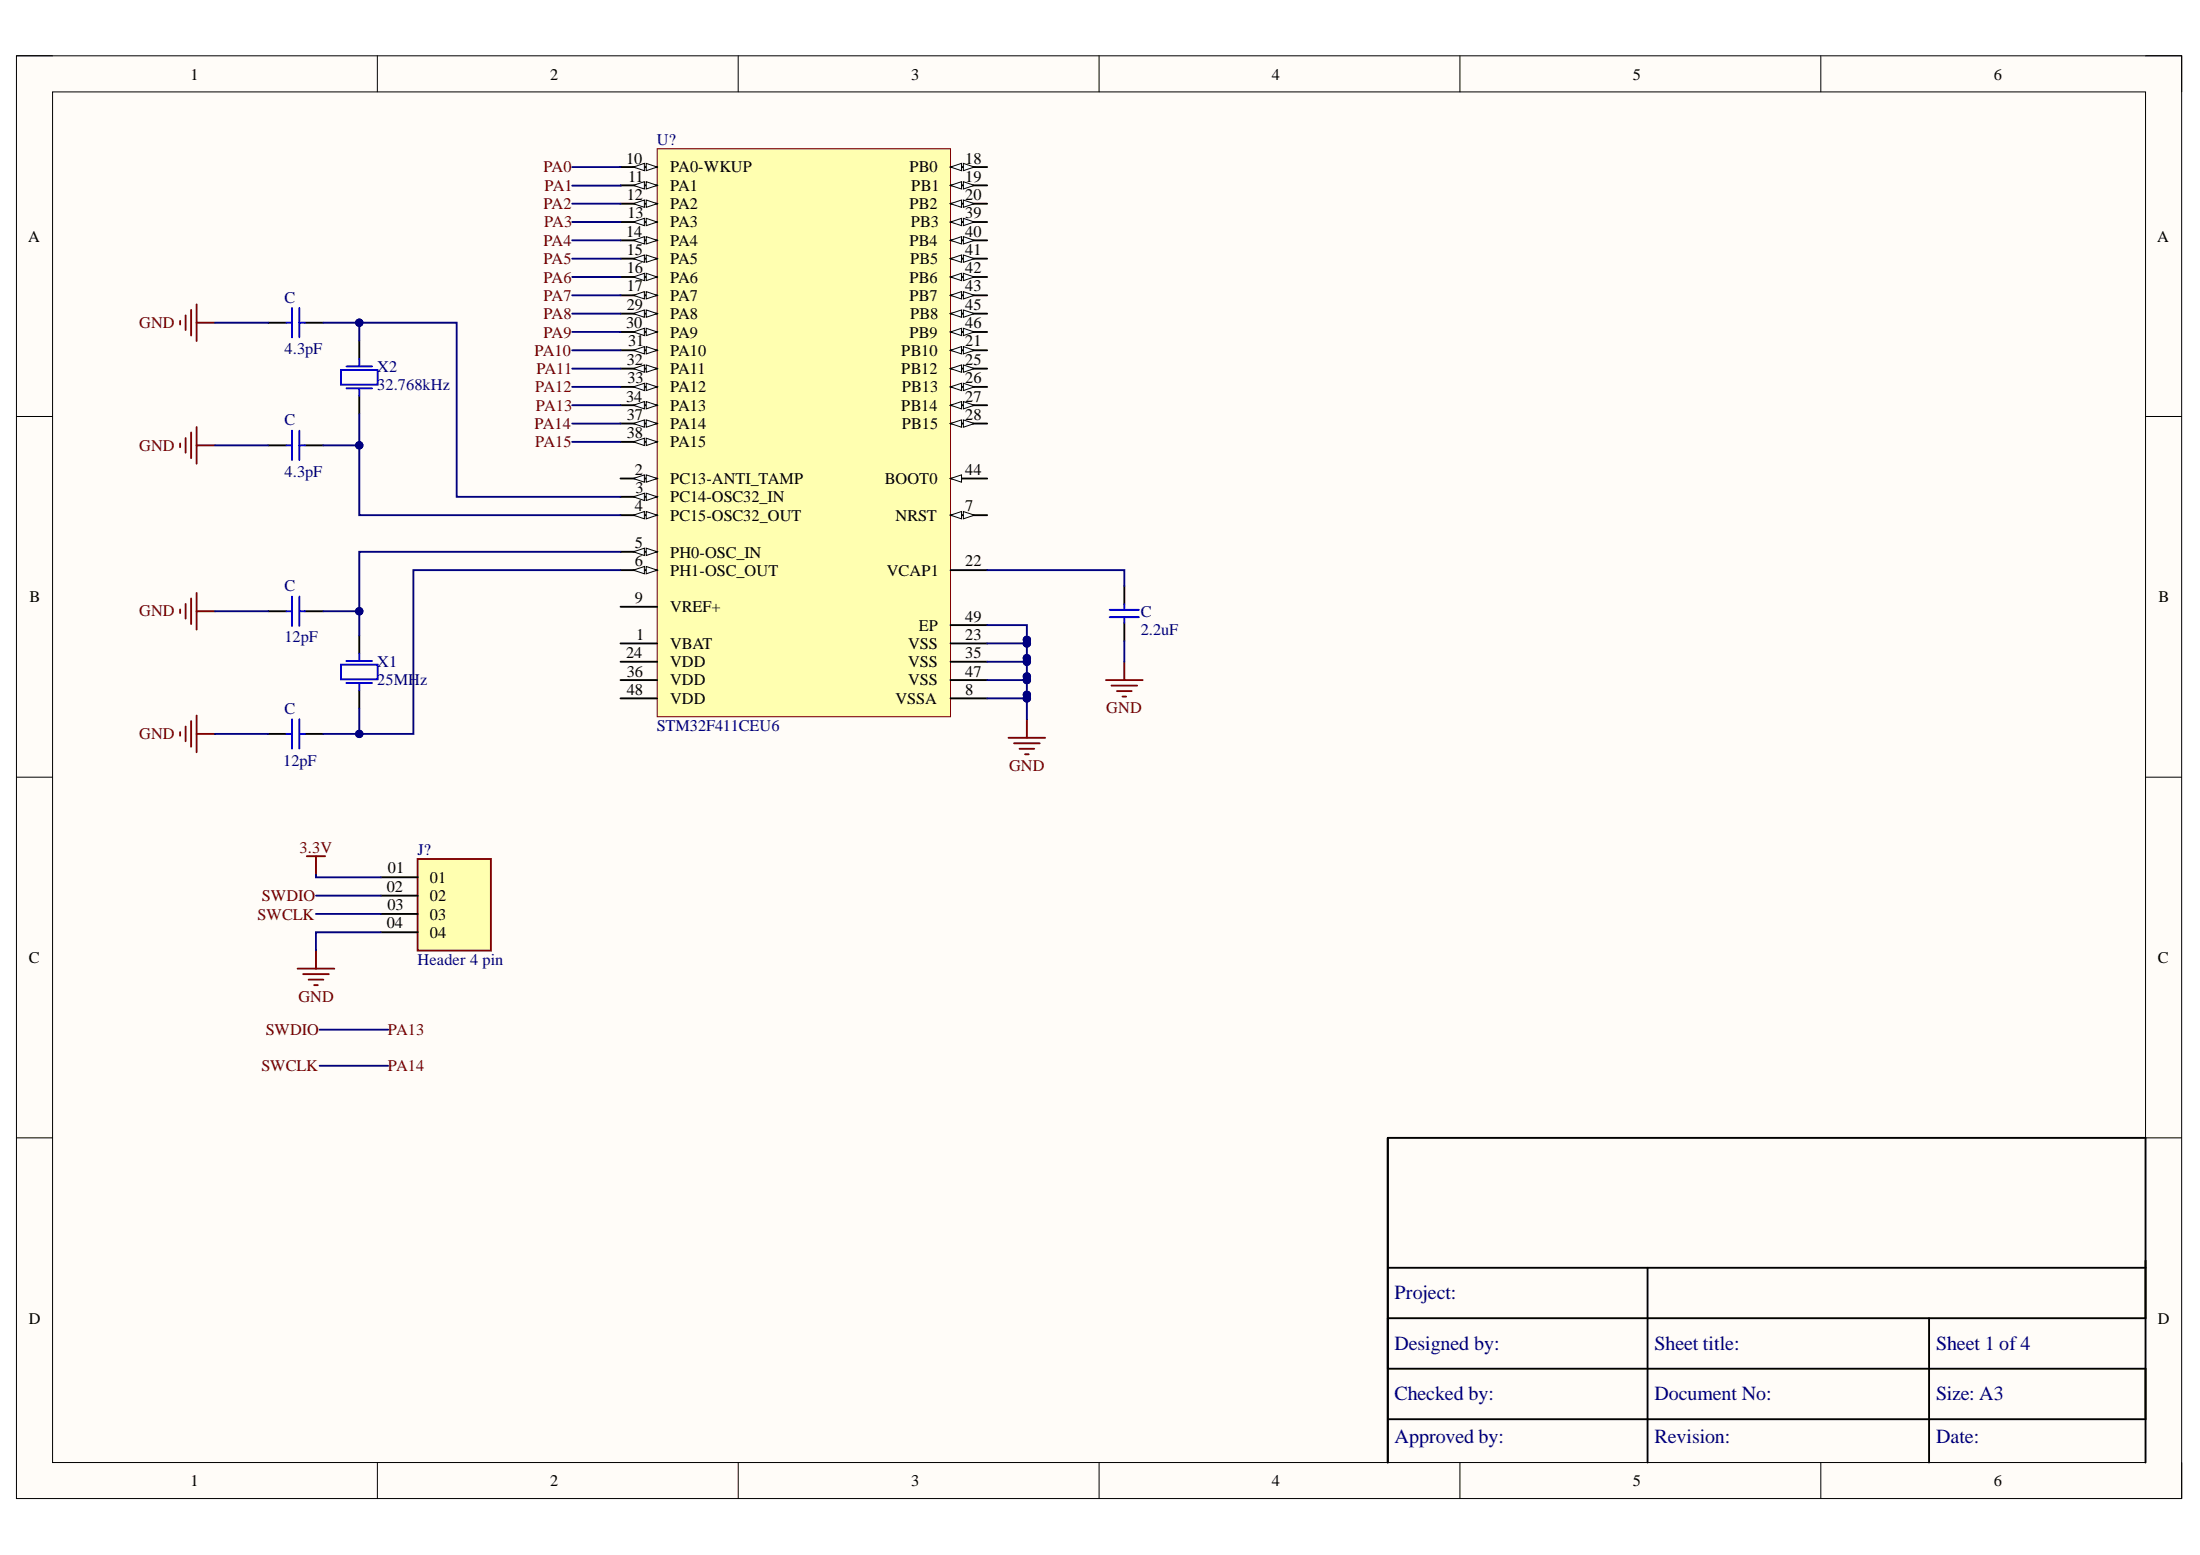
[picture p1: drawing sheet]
<svg xmlns="http://www.w3.org/2000/svg" width="297mm" height="210mm" viewBox="0 0 297 210" stroke-linecap="round" stroke-linejoin="round" font-family="sans-serif">
<path d="M2.2 7.5h292.4v194.8h-292.4z" fill-rule="evenodd" fill="#fffcf8"/>
<path d="M2.2 7.5h292.4v194.8h-292.4z" fill="none" stroke="#000" stroke-width=".14"/>
<path d="M7.1 12.4h282.6v185h-282.6z" fill-rule="evenodd" fill="#fffcf8"/>
<g fill="none" stroke="#000" stroke-width=".14">
<path d="M2.2 7.5h4.9M7.1 12.4h282.6v185h-282.6zM50.9 7.5v4.9M99.7 7.5v4.9M148.4 7.5v4.9M197.1 7.5v4.9M245.8 7.5v4.9M289.7 7.5h4.9v4.9M2.2 56.2h4.9M289.7 56.2h4.9M2.2 104.9h4.9M289.7 104.9h4.9"/>
<path d="M2.2 153.6h4.9M289.7 153.6h4.9M51 197.4v4.9M99.7 197.4v4.9M148.4 197.4v4.9M197.1 197.4v4.9M245.8 197.4v4.9M294.6 197.4v4.9"/>
</g>
<path d="M88.7 20.1h39.6v76.6h-39.6z" fill-rule="evenodd" fill="#ffffb0"/>
<path d="M88.7 20.1h39.6v76.6h-39.6z" fill="none" stroke="#800000" stroke-width=".14"/>
<path d="M83.8 64.6h4.9M83.8 86.9h4.9" fill="none" stroke="#000" stroke-width=".25"/>
<path d="M87.3 64.1l1.4 .5-1.4 .5z" fill="#f8fcff"/>
<path d="M87.3 64.1l1.4 .5-1.4 .5z" fill="none" stroke="#000" stroke-width=".14"/>
<path d="M85.5 64.6l1.5-.5v1z" fill="#f8fcff"/>
<path d="M85.5 64.6l1.5-.5v1z" fill="none" stroke="#000" stroke-width=".14"/>
<path d="M83.8 67.1h4.9" fill="none" stroke="#000" stroke-width=".25"/>
<path d="M87.3 66.6l1.4 .5-1.4 .5z" fill="#f8fcff"/>
<path d="M87.3 66.6l1.4 .5-1.4 .5z" fill="none" stroke="#000" stroke-width=".14"/>
<path d="M85.5 67.1l1.5-.5v1z" fill="#f8fcff"/>
<path d="M85.5 67.1l1.5-.5v1z" fill="none" stroke="#000" stroke-width=".14"/>
<path d="M83.8 69.5h4.9" fill="none" stroke="#000" stroke-width=".25"/>
<path d="M87.3 69l1.4 .5-1.4 .5z" fill="#f8fcff"/>
<path d="M87.3 69l1.4 .5-1.4 .5z" fill="none" stroke="#000" stroke-width=".14"/>
<path d="M85.5 69.5l1.5-.5v1z" fill="#f8fcff"/>
<path d="M85.5 69.5l1.5-.5v1z" fill="none" stroke="#000" stroke-width=".14"/>
<path d="M83.8 74.5h4.9" fill="none" stroke="#000" stroke-width=".25"/>
<path d="M87.3 74l1.4 .5-1.4 .5z" fill="#f8fcff"/>
<path d="M87.3 74l1.4 .5-1.4 .5z" fill="none" stroke="#000" stroke-width=".14"/>
<path d="M85.5 74.5l1.5-.5v1z" fill="#f8fcff"/>
<path d="M85.5 74.5l1.5-.5v1z" fill="none" stroke="#000" stroke-width=".14"/>
<path d="M83.8 77h4.9M128.3 69.5h5" fill="none" stroke="#000" stroke-width=".25"/>
<path d="M128.3 69.5l1.5-.5v1z" fill="#f8fcff"/>
<path d="M128.3 69.5l1.5-.5v1z" fill="none" stroke="#000" stroke-width=".14"/>
<path d="M130.1 69l1.5 .5-1.5 .5z" fill="#f8fcff"/>
<path d="M130.1 69l1.5 .5-1.5 .5z" fill="none" stroke="#000" stroke-width=".14"/>
<path d="M83.8 22.5h4.9M83.8 81.9h4.9M128.3 94.3h5" fill="none" stroke="#000" stroke-width=".25"/>
<path d="M87.3 22.1l1.4 .4-1.4 .5z" fill="#f8fcff"/>
<path d="M87.3 22.1l1.4 .4-1.4 .5z" fill="none" stroke="#000" stroke-width=".14"/>
<path d="M85.5 22.5l1.5-.4v.9z" fill="#f8fcff"/>
<path d="M85.5 22.5l1.5-.4v.9z" fill="none" stroke="#000" stroke-width=".14"/>
<path d="M83.8 25h4.9" fill="none" stroke="#000" stroke-width=".25"/>
<path d="M87.3 24.5l1.4 .5-1.4 .5z" fill="#f8fcff"/>
<path d="M87.3 24.5l1.4 .5-1.4 .5z" fill="none" stroke="#000" stroke-width=".14"/>
<path d="M85.5 25l1.5-.5v1z" fill="#f8fcff"/>
<path d="M85.5 25l1.5-.5v1z" fill="none" stroke="#000" stroke-width=".14"/>
<path d="M83.8 27.5h4.9" fill="none" stroke="#000" stroke-width=".25"/>
<path d="M87.3 27l1.4 .5-1.4 .5z" fill="#f8fcff"/>
<path d="M87.3 27l1.4 .5-1.4 .5z" fill="none" stroke="#000" stroke-width=".14"/>
<path d="M85.5 27.5l1.5-.5v1z" fill="#f8fcff"/>
<path d="M85.5 27.5l1.5-.5v1z" fill="none" stroke="#000" stroke-width=".14"/>
<path d="M83.8 30h4.9" fill="none" stroke="#000" stroke-width=".25"/>
<path d="M87.3 29.5l1.4 .5-1.4 .5z" fill="#f8fcff"/>
<path d="M87.3 29.5l1.4 .5-1.4 .5z" fill="none" stroke="#000" stroke-width=".14"/>
<path d="M85.5 30l1.5-.5v1z" fill="#f8fcff"/>
<path d="M85.5 30l1.5-.5v1z" fill="none" stroke="#000" stroke-width=".14"/>
<path d="M83.8 32.4h4.9" fill="none" stroke="#000" stroke-width=".25"/>
<path d="M87.3 31.9l1.4 .5-1.4 .5z" fill="#f8fcff"/>
<path d="M87.3 31.9l1.4 .5-1.4 .5z" fill="none" stroke="#000" stroke-width=".14"/>
<path d="M85.5 32.4l1.5-.5v1z" fill="#f8fcff"/>
<path d="M85.5 32.4l1.5-.5v1z" fill="none" stroke="#000" stroke-width=".14"/>
<path d="M83.8 34.9h4.9" fill="none" stroke="#000" stroke-width=".25"/>
<path d="M87.3 34.4l1.4 .5-1.4 .5z" fill="#f8fcff"/>
<path d="M87.3 34.4l1.4 .5-1.4 .5z" fill="none" stroke="#000" stroke-width=".14"/>
<path d="M85.5 34.9l1.5-.5v1z" fill="#f8fcff"/>
<path d="M85.5 34.9l1.5-.5v1z" fill="none" stroke="#000" stroke-width=".14"/>
<path d="M83.8 37.4h4.9" fill="none" stroke="#000" stroke-width=".25"/>
<path d="M87.3 36.9l1.4 .5-1.4 .5z" fill="#f8fcff"/>
<path d="M87.3 36.9l1.4 .5-1.4 .5z" fill="none" stroke="#000" stroke-width=".14"/>
<path d="M85.5 37.4l1.5-.5v1z" fill="#f8fcff"/>
<path d="M85.5 37.4l1.5-.5v1z" fill="none" stroke="#000" stroke-width=".14"/>
<path d="M83.8 39.9h4.9" fill="none" stroke="#000" stroke-width=".25"/>
<path d="M87.3 39.4l1.4 .5-1.4 .5z" fill="#f8fcff"/>
<path d="M87.3 39.4l1.4 .5-1.4 .5z" fill="none" stroke="#000" stroke-width=".14"/>
<path d="M85.5 39.9l1.5-.5v1z" fill="#f8fcff"/>
<path d="M85.5 39.9l1.5-.5v1z" fill="none" stroke="#000" stroke-width=".14"/>
<path d="M128.3 22.5h5" fill="none" stroke="#000" stroke-width=".25"/>
<path d="M128.3 22.5l1.5-.4v.9z" fill="#f8fcff"/>
<path d="M128.3 22.5l1.5-.4v.9z" fill="none" stroke="#000" stroke-width=".14"/>
<path d="M130.1 22.1l1.5 .4-1.5 .5z" fill="#f8fcff"/>
<path d="M130.1 22.1l1.5 .4-1.5 .5z" fill="none" stroke="#000" stroke-width=".14"/>
<path d="M128.3 25h5" fill="none" stroke="#000" stroke-width=".25"/>
<path d="M128.3 25l1.5-.5v1z" fill="#f8fcff"/>
<path d="M128.3 25l1.5-.5v1z" fill="none" stroke="#000" stroke-width=".14"/>
<path d="M130.1 24.5l1.5 .5-1.5 .5z" fill="#f8fcff"/>
<path d="M130.1 24.5l1.5 .5-1.5 .5z" fill="none" stroke="#000" stroke-width=".14"/>
<path d="M128.3 27.5h5" fill="none" stroke="#000" stroke-width=".25"/>
<path d="M128.3 27.5l1.5-.5v1z" fill="#f8fcff"/>
<path d="M128.3 27.5l1.5-.5v1z" fill="none" stroke="#000" stroke-width=".14"/>
<path d="M130.1 27l1.5 .5-1.5 .5z" fill="#f8fcff"/>
<path d="M130.1 27l1.5 .5-1.5 .5z" fill="none" stroke="#000" stroke-width=".14"/>
<path d="M128.3 47.3h5" fill="none" stroke="#000" stroke-width=".25"/>
<path d="M128.3 47.3l1.5-.5v1z" fill="#f8fcff"/>
<path d="M128.3 47.3l1.5-.5v1z" fill="none" stroke="#000" stroke-width=".14"/>
<path d="M130.1 46.8l1.5 .5-1.5 .5z" fill="#f8fcff"/>
<path d="M130.1 46.8l1.5 .5-1.5 .5z" fill="none" stroke="#000" stroke-width=".14"/>
<path d="M128.3 49.8h5M128.3 77h5M83.8 89.3h4.9M128.3 86.9h5" fill="none" stroke="#000" stroke-width=".25"/>
<path d="M128.3 49.8l1.5-.5v.9z" fill="#f8fcff"/>
<path d="M128.3 49.8l1.5-.5v.9z" fill="none" stroke="#000" stroke-width=".14"/>
<path d="M130.1 49.3l1.5 .5-1.5 .4z" fill="#f8fcff"/>
<path d="M130.1 49.3l1.5 .5-1.5 .4z" fill="none" stroke="#000" stroke-width=".14"/>
<path d="M128.3 52.2h5" fill="none" stroke="#000" stroke-width=".25"/>
<path d="M128.3 52.2l1.5-.5v1z" fill="#f8fcff"/>
<path d="M128.3 52.2l1.5-.5v1z" fill="none" stroke="#000" stroke-width=".14"/>
<path d="M130.1 51.7l1.5 .5-1.5 .5z" fill="#f8fcff"/>
<path d="M130.1 51.7l1.5 .5-1.5 .5z" fill="none" stroke="#000" stroke-width=".14"/>
<path d="M128.3 54.7h5" fill="none" stroke="#000" stroke-width=".25"/>
<path d="M128.3 54.7l1.5-.5v1z" fill="#f8fcff"/>
<path d="M128.3 54.7l1.5-.5v1z" fill="none" stroke="#000" stroke-width=".14"/>
<path d="M130.1 54.2l1.5 .5-1.5 .5z" fill="#f8fcff"/>
<path d="M130.1 54.2l1.5 .5-1.5 .5z" fill="none" stroke="#000" stroke-width=".14"/>
<path d="M128.3 57.2h5" fill="none" stroke="#000" stroke-width=".25"/>
<path d="M128.3 57.2l1.5-.5v1z" fill="#f8fcff"/>
<path d="M128.3 57.2l1.5-.5v1z" fill="none" stroke="#000" stroke-width=".14"/>
<path d="M130.1 56.7l1.5 .5-1.5 .5z" fill="#f8fcff"/>
<path d="M130.1 56.7l1.5 .5-1.5 .5z" fill="none" stroke="#000" stroke-width=".14"/>
<path d="M83.8 42.3h4.9" fill="none" stroke="#000" stroke-width=".25"/>
<path d="M87.3 41.8l1.4 .5-1.4 .5z" fill="#f8fcff"/>
<path d="M87.3 41.8l1.4 .5-1.4 .5z" fill="none" stroke="#000" stroke-width=".14"/>
<path d="M85.5 42.3l1.5-.5v1z" fill="#f8fcff"/>
<path d="M85.5 42.3l1.5-.5v1z" fill="none" stroke="#000" stroke-width=".14"/>
<path d="M83.8 44.8h4.9" fill="none" stroke="#000" stroke-width=".25"/>
<path d="M87.3 44.3l1.4 .5-1.4 .5z" fill="#f8fcff"/>
<path d="M87.3 44.3l1.4 .5-1.4 .5z" fill="none" stroke="#000" stroke-width=".14"/>
<path d="M85.5 44.8l1.5-.5v1z" fill="#f8fcff"/>
<path d="M85.5 44.8l1.5-.5v1z" fill="none" stroke="#000" stroke-width=".14"/>
<path d="M83.8 47.3h4.9" fill="none" stroke="#000" stroke-width=".25"/>
<path d="M87.3 46.8l1.4 .5-1.4 .5z" fill="#f8fcff"/>
<path d="M87.3 46.8l1.4 .5-1.4 .5z" fill="none" stroke="#000" stroke-width=".14"/>
<path d="M85.5 47.3l1.5-.5v1z" fill="#f8fcff"/>
<path d="M85.5 47.3l1.5-.5v1z" fill="none" stroke="#000" stroke-width=".14"/>
<path d="M83.8 49.8h4.9" fill="none" stroke="#000" stroke-width=".25"/>
<path d="M87.3 49.3l1.4 .5-1.4 .4z" fill="#f8fcff"/>
<path d="M87.3 49.3l1.4 .5-1.4 .4z" fill="none" stroke="#000" stroke-width=".14"/>
<path d="M85.5 49.8l1.5-.5v.9z" fill="#f8fcff"/>
<path d="M85.5 49.8l1.5-.5v.9z" fill="none" stroke="#000" stroke-width=".14"/>
<path d="M83.8 52.2h4.9" fill="none" stroke="#000" stroke-width=".25"/>
<path d="M87.3 51.7l1.4 .5-1.4 .5z" fill="#f8fcff"/>
<path d="M87.3 51.7l1.4 .5-1.4 .5z" fill="none" stroke="#000" stroke-width=".14"/>
<path d="M85.5 52.2l1.5-.5v1z" fill="#f8fcff"/>
<path d="M85.5 52.2l1.5-.5v1z" fill="none" stroke="#000" stroke-width=".14"/>
<path d="M83.8 54.7h4.9" fill="none" stroke="#000" stroke-width=".25"/>
<path d="M87.3 54.2l1.4 .5-1.4 .5z" fill="#f8fcff"/>
<path d="M87.3 54.2l1.4 .5-1.4 .5z" fill="none" stroke="#000" stroke-width=".14"/>
<path d="M85.5 54.7l1.5-.5v1z" fill="#f8fcff"/>
<path d="M85.5 54.7l1.5-.5v1z" fill="none" stroke="#000" stroke-width=".14"/>
<path d="M83.8 57.2h4.9M83.8 91.8h4.9M128.3 89.3h5" fill="none" stroke="#000" stroke-width=".25"/>
<path d="M87.3 56.7l1.4 .5-1.4 .5z" fill="#f8fcff"/>
<path d="M87.3 56.7l1.4 .5-1.4 .5z" fill="none" stroke="#000" stroke-width=".14"/>
<path d="M85.5 57.2l1.5-.5v1z" fill="#f8fcff"/>
<path d="M85.5 57.2l1.5-.5v1z" fill="none" stroke="#000" stroke-width=".14"/>
<path d="M83.8 59.6h4.9" fill="none" stroke="#000" stroke-width=".25"/>
<path d="M87.3 59.2l1.4 .4-1.4 .5z" fill="#f8fcff"/>
<path d="M87.3 59.2l1.4 .4-1.4 .5z" fill="none" stroke="#000" stroke-width=".14"/>
<path d="M85.5 59.6l1.5-.4v.9z" fill="#f8fcff"/>
<path d="M85.5 59.6l1.5-.4v.9z" fill="none" stroke="#000" stroke-width=".14"/>
<path d="M128.3 30h5" fill="none" stroke="#000" stroke-width=".25"/>
<path d="M128.3 30l1.5-.5v1z" fill="#f8fcff"/>
<path d="M128.3 30l1.5-.5v1z" fill="none" stroke="#000" stroke-width=".14"/>
<path d="M130.1 29.5l1.5 .5-1.5 .5z" fill="#f8fcff"/>
<path d="M130.1 29.5l1.5 .5-1.5 .5z" fill="none" stroke="#000" stroke-width=".14"/>
<path d="M128.3 32.4h5" fill="none" stroke="#000" stroke-width=".25"/>
<path d="M128.3 32.4l1.5-.5v1z" fill="#f8fcff"/>
<path d="M128.3 32.4l1.5-.5v1z" fill="none" stroke="#000" stroke-width=".14"/>
<path d="M130.1 31.9l1.5 .5-1.5 .5z" fill="#f8fcff"/>
<path d="M130.1 31.9l1.5 .5-1.5 .5z" fill="none" stroke="#000" stroke-width=".14"/>
<path d="M128.3 34.9h5" fill="none" stroke="#000" stroke-width=".25"/>
<path d="M128.3 34.9l1.5-.5v1z" fill="#f8fcff"/>
<path d="M128.3 34.9l1.5-.5v1z" fill="none" stroke="#000" stroke-width=".14"/>
<path d="M130.1 34.4l1.5 .5-1.5 .5z" fill="#f8fcff"/>
<path d="M130.1 34.4l1.5 .5-1.5 .5z" fill="none" stroke="#000" stroke-width=".14"/>
<path d="M128.3 37.4h5" fill="none" stroke="#000" stroke-width=".25"/>
<path d="M128.3 37.4l1.5-.5v1z" fill="#f8fcff"/>
<path d="M128.3 37.4l1.5-.5v1z" fill="none" stroke="#000" stroke-width=".14"/>
<path d="M130.1 36.9l1.5 .5-1.5 .5z" fill="#f8fcff"/>
<path d="M130.1 36.9l1.5 .5-1.5 .5z" fill="none" stroke="#000" stroke-width=".14"/>
<path d="M128.3 39.9h5" fill="none" stroke="#000" stroke-width=".25"/>
<path d="M128.3 39.9l1.5-.5v1z" fill="#f8fcff"/>
<path d="M128.3 39.9l1.5-.5v1z" fill="none" stroke="#000" stroke-width=".14"/>
<path d="M130.1 39.4l1.5 .5-1.5 .5z" fill="#f8fcff"/>
<path d="M130.1 39.4l1.5 .5-1.5 .5z" fill="none" stroke="#000" stroke-width=".14"/>
<path d="M128.3 64.6h5" fill="none" stroke="#000" stroke-width=".25"/>
<path d="M128.3 64.6l1.5-.5v1z" fill="#f8fcff"/>
<path d="M128.3 64.6l1.5-.5v1z" fill="none" stroke="#000" stroke-width=".14"/>
<path d="M128.3 42.3h5" fill="none" stroke="#000" stroke-width=".25"/>
<path d="M128.3 42.3l1.5-.5v1z" fill="#f8fcff"/>
<path d="M128.3 42.3l1.5-.5v1z" fill="none" stroke="#000" stroke-width=".14"/>
<path d="M130.1 41.8l1.5 .5-1.5 .5z" fill="#f8fcff"/>
<path d="M130.1 41.8l1.5 .5-1.5 .5z" fill="none" stroke="#000" stroke-width=".14"/>
<path d="M128.3 44.8h5" fill="none" stroke="#000" stroke-width=".25"/>
<path d="M128.3 44.8l1.5-.5v1z" fill="#f8fcff"/>
<path d="M128.3 44.8l1.5-.5v1z" fill="none" stroke="#000" stroke-width=".14"/>
<path d="M130.1 44.3l1.5 .5-1.5 .5z" fill="#f8fcff"/>
<path d="M130.1 44.3l1.5 .5-1.5 .5z" fill="none" stroke="#000" stroke-width=".14"/>
<g fill="none" stroke="#000" stroke-width=".25">
<path d="M36.2 43.6h2.5M41.2 43.6h2.4M48.5 46v2.5M48.5 53.4v2.5M36.2 60.1h2.5M41.2 60.1h2.4M151.8 79.1v2.5M36.2 82.5h2.5M36.2 99.1h2.5M41.2 82.5h2.4M41.2 99.1h2.4M48.5 85.8v2.4"/>
<path d="M48.5 93.2v2.5M83.8 94.3h4.9M128.3 91.8h5M128.3 84.4h5M151.8 84.1v2.4"/>
</g>
<g fill="none" stroke="#800000" stroke-width=".25">
<path d="M24.3 43.3v.5M24.3 59.9v.5M25.1 42.6v2M25.1 59.1v2M25.8 41.8v3.5M25.8 58.4v3.4M26.5 41.1v4.9M26.5 57.6v5M26.5 43.6h2.5M26.5 60.1h2.5M24.3 82.3v.5M24.3 98.8v.5"/>
<path d="M25.1 81.5v2M25.1 98.1v2M25.8 80.8v3.4M25.8 97.3v3.5M26.5 80v5M26.5 96.6v4.9M26.5 82.5h2.5M26.5 99.1h2.5M136.2 99.6h4.9M138.6 97.1v2.5M149.3 91.8h5M150.1 92.5h3.4"/>
<path d="M150.8 93.3h2M151.6 94h.4M151.8 89.3v2.5M136.9 100.3h3.5M137.7 101.1h1.9M138.4 101.8h.5"/>
</g>
<g fill="none" stroke="#00f" stroke-width=".25">
<path d="M38.7 43.6h.7M39.4 41.6v3.9M39.4 58.1v4M40.4 41.6v3.9M40.4 58.1v4M40.4 43.6h.8M46 50h5v1.9h-5zM46.8 52.4h3.4M46.8 49.5h3.4M48.5 48.5v1M48.5 52.4v1M38.7 60.1h.7"/>
<path d="M40.4 60.1h.8M38.7 82.5h.7M38.7 99.1h.7M39.4 80.5v4M39.4 97.1v3.9M40.4 80.5v4M40.4 97.1v3.9M40.4 82.5h.8M40.4 99.1h.8M46 89.7h5v2h-5zM46.8 92.2h3.4M46.8 89.2h3.4"/>
<path d="M48.5 88.2v1M48.5 92.2v1M149.8 83.3h4M149.8 82.3h4M151.8 81.6v.7M151.8 83.3v.8"/>
</g>
<path d="M56.4 115.9h9.9v12.4h-9.9z" fill-rule="evenodd" fill="#ffffb0"/>
<path d="M41.4 115.6h2.5M42.7 115.6v2.5M56.4 115.9h9.9v12.4h-9.9z" fill="none" stroke="#800000" stroke-width=".25"/>
<path d="M51.4 118.4h5M51.4 120.9h5M51.4 123.4h5M51.4 125.8h5" fill="none" stroke="#000" stroke-width=".25"/>
<path d="M29 43.6h7.2M29 60.1h7.2M29 82.5h7.2M29 99.1h7.2M48.5 95.7v3.4h-4.9" fill="none" stroke="#000080" stroke-width=".25"/>
<circle cx="48.5" cy="99.1" r=".5" fill="#000080"/>
<circle cx="48.5" cy="99.1" r=".5" fill="none" stroke="#000080" stroke-width=".14"/>
<path d="M43.6 82.5h4.9v3.3" fill="none" stroke="#000080" stroke-width=".25"/>
<circle cx="48.5" cy="82.5" r=".5" fill="#000080"/>
<circle cx="48.5" cy="82.5" r=".5" fill="none" stroke="#000080" stroke-width=".14"/>
<path d="M83.8 74.5h-35.3v8" fill="none" stroke="#000080" stroke-width=".25"/>
<circle cx="48.5" cy="82.5" r=".5" fill="#000080"/>
<circle cx="48.5" cy="82.5" r=".5" fill="none" stroke="#000080" stroke-width=".14"/>
<path d="M83.8 77h-28v22.1h-7.3" fill="none" stroke="#000080" stroke-width=".25"/>
<circle cx="48.5" cy="99.1" r=".5" fill="#000080"/>
<circle cx="48.5" cy="99.1" r=".5" fill="none" stroke="#000080" stroke-width=".14"/>
<path d="M43.6 43.6h4.9v2.4" fill="none" stroke="#000080" stroke-width=".25"/>
<circle cx="48.5" cy="43.6" r=".5" fill="#000080"/>
<circle cx="48.5" cy="43.6" r=".5" fill="none" stroke="#000080" stroke-width=".14"/>
<path d="M48.5 43.6h13.2v23.5h22.1" fill="none" stroke="#000080" stroke-width=".25"/>
<circle cx="48.5" cy="43.6" r=".5" fill="#000080"/>
<circle cx="48.5" cy="43.6" r=".5" fill="none" stroke="#000080" stroke-width=".14"/>
<path d="M43.6 60.1h4.9v9.4h35.3" fill="none" stroke="#000080" stroke-width=".25"/>
<circle cx="48.5" cy="60.1" r=".5" fill="#000080"/>
<circle cx="48.5" cy="60.1" r=".5" fill="none" stroke="#000080" stroke-width=".14"/>
<path d="M48.5 55.9v4.2" fill="none" stroke="#000080" stroke-width=".25"/>
<circle cx="48.5" cy="60.1" r=".5" fill="#000080"/>
<circle cx="48.5" cy="60.1" r=".5" fill="none" stroke="#000080" stroke-width=".14"/>
<path d="M138.6 93.8v.5h-5.3" fill="none" stroke="#000080" stroke-width=".25"/>
<circle cx="138.6" cy="94.3" r=".49" fill="#000080"/>
<circle cx="138.6" cy="94.3" r=".49" fill="none" stroke="#000080" stroke-width=".14"/>
<circle cx="138.6" cy="93.8" r=".5" fill="#000080"/>
<circle cx="138.6" cy="93.8" r=".5" fill="none" stroke="#000080" stroke-width=".14"/>
<path d="M138.6 91.3v.5h-5.3" fill="none" stroke="#000080" stroke-width=".25"/>
<circle cx="138.6" cy="91.8" r=".49" fill="#000080"/>
<circle cx="138.6" cy="91.8" r=".49" fill="none" stroke="#000080" stroke-width=".14"/>
<circle cx="138.6" cy="91.3" r=".5" fill="#000080"/>
<circle cx="138.6" cy="91.3" r=".5" fill="none" stroke="#000080" stroke-width=".14"/>
<path d="M138.6 88.8v.5h-5.3" fill="none" stroke="#000080" stroke-width=".25"/>
<circle cx="138.6" cy="89.3" r=".49" fill="#000080"/>
<circle cx="138.6" cy="89.3" r=".49" fill="none" stroke="#000080" stroke-width=".14"/>
<circle cx="138.6" cy="88.8" r=".5" fill="#000080"/>
<circle cx="138.6" cy="88.8" r=".5" fill="none" stroke="#000080" stroke-width=".14"/>
<path d="M138.6 86.4v.5h-5.3" fill="none" stroke="#000080" stroke-width=".25"/>
<circle cx="138.6" cy="86.9" r=".49" fill="#000080"/>
<circle cx="138.6" cy="86.9" r=".49" fill="none" stroke="#000080" stroke-width=".14"/>
<circle cx="138.6" cy="86.4" r=".5" fill="#000080"/>
<circle cx="138.6" cy="86.4" r=".5" fill="none" stroke="#000080" stroke-width=".14"/>
<path d="M133.3 84.4h5.3v12.7" fill="none" stroke="#000080" stroke-width=".25"/>
<circle cx="138.6" cy="94.3" r=".49" fill="#000080"/>
<circle cx="138.6" cy="94.3" r=".49" fill="none" stroke="#000080" stroke-width=".14"/>
<circle cx="138.6" cy="93.8" r=".5" fill="#000080"/>
<circle cx="138.6" cy="93.8" r=".5" fill="none" stroke="#000080" stroke-width=".14"/>
<circle cx="138.6" cy="91.8" r=".49" fill="#000080"/>
<circle cx="138.6" cy="91.8" r=".49" fill="none" stroke="#000080" stroke-width=".14"/>
<circle cx="138.6" cy="91.3" r=".5" fill="#000080"/>
<circle cx="138.6" cy="91.3" r=".5" fill="none" stroke="#000080" stroke-width=".14"/>
<circle cx="138.6" cy="89.3" r=".49" fill="#000080"/>
<circle cx="138.6" cy="89.3" r=".49" fill="none" stroke="#000080" stroke-width=".14"/>
<circle cx="138.6" cy="88.8" r=".5" fill="#000080"/>
<circle cx="138.6" cy="88.8" r=".5" fill="none" stroke="#000080" stroke-width=".14"/>
<circle cx="138.6" cy="86.9" r=".49" fill="#000080"/>
<circle cx="138.6" cy="86.9" r=".49" fill="none" stroke="#000080" stroke-width=".14"/>
<circle cx="138.6" cy="86.4" r=".5" fill="#000080"/>
<circle cx="138.6" cy="86.4" r=".5" fill="none" stroke="#000080" stroke-width=".14"/>
<g fill="none" stroke="#000080" stroke-width=".25">
<path d="M77.3 22.5h6.5M77.3 27.5h6.5M77.3 30h6.5M77.3 32.4h6.5M77.3 34.9h6.5M77.3 37.4h6.5M77.3 39.9h6.5M83.8 25l-6.5 .1M77.3 42.3h6.5M77.3 44.8h6.5M77.3 47.3h6.5M77.3 49.8h6.5"/>
<path d="M77.3 52.2h6.5M77.3 54.7h6.5M77.3 57.2h6.5M77.3 59.6h6.5M133.3 77h18.5v2.1M151.8 86.5v2.8M42.7 118.1v.3h8.7M42.7 120.9h8.7M42.7 123.4h8.7M43.2 139h9.2M51.4 125.8h-8.7v2.5M43.2 143.9h9.2"/>
</g>
<path d="M40.2 130.8h4.9M40.9 131.5h3.5M41.7 132.2h2M42.4 133h.5M42.7 128.3v2.5" fill="none" stroke="#800000" stroke-width=".25"/>
<path d="M187.4 177.9h102.3M187.4 171.1h102.3M222.5 171.1v26.3M260.5 177.9v19.5M187.4 197.4v-43.8h102.3v43.8M187.4 191.6h102.3M187.4 184.8h102.3" fill="none" stroke="#000" stroke-width=".25"/>
<g font-size="2.7" fill="#000080">
<text x="188.3" y="175.4">Project:</text>
<text x="188.3" y="182.2">Designed by:</text>
<text x="223.4" y="182.2">Sheet title:</text>
<text x="261.4" y="182.2">Sheet 1 of 4</text>
<text x="188.3" y="189">Checked by:</text>
<text x="223.4" y="189">Document No:</text>
<text x="261.4" y="189">Size: A3</text>
<text x="188.3" y="194.8">Approved by:</text>
<text x="223.4" y="194.8">Revision:</text>
<text x="261.4" y="194.8">Date:</text>
</g>
<g font-size="2.2">
<text x="25.7" y="10.7">1</text>
<text x="74.3" y="10.7">2</text>
<text x="123" y="10.7">3</text>
<text x="171.7" y="10.7">4</text>
<text x="220.4" y="10.7">5</text>
<text x="269.2" y="10.7">6</text>
<text x="84.5" y="22.1">10</text>
<text x="90.5" y="23.3">PA0-WKUP</text>
<text x="122.8" y="23.3">PB0</text>
<text x="130.3" y="22.1">18</text>
<text x="84.6" y="27">12</text>
<text x="84.7" y="29.4">13</text>
<text x="84.8" y="24.5">11</text>
<text x="90.5" y="25.8">PA1</text>
<text x="90.5" y="28.3">PA2</text>
<text x="122.8" y="28.3">PB2</text>
<text x="123" y="25.8">PB1</text>
<text x="130.3" y="24.5">19</text>
<text x="130.3" y="27">20</text>
<text x="130.3" y="29.4">39</text>
<text x="3.8" y="32.6">A</text>
<text x="84.5" y="32">14</text>
<text x="84.6" y="34.4">15</text>
<text x="90.5" y="30.7">PA3</text>
<text x="90.5" y="33.2">PA4</text>
<text x="90.5" y="35.7">PA5</text>
<text x="122.8" y="33.2">PB4</text>
<text x="122.9" y="35.7">PB5</text>
<text x="123" y="30.7">PB3</text>
<text x="130.3" y="32">40</text>
<text x="130.3" y="34.4">41</text>
<text x="291.3" y="32.6">A</text>
<text x="84.6" y="36.9">16</text>
<text x="84.6" y="39.3">17</text>
<text x="84.6" y="41.9">29</text>
<text x="90.5" y="38.1">PA6</text>
<text x="90.5" y="40.6">PA7</text>
<text x="122.8" y="38.1">PB6</text>
<text x="122.8" y="40.6">PB7</text>
<text x="130.3" y="36.9">42</text>
<text x="130.3" y="39.3">43</text>
<text x="130.3" y="41.9">45</text>
<text x="84.5" y="44.3">30</text>
<text x="84.8" y="46.8">31</text>
<text x="90.5" y="43.1">PA8</text>
<text x="90.5" y="45.6">PA9</text>
<text x="122.8" y="45.6">PB9</text>
<text x="122.9" y="43.1">PB8</text>
<text x="130.3" y="46.8">21</text>
<text x="130.3" y="44.3">46</text>
<text x="84.6" y="49.2">32</text>
<text x="84.7" y="51.8">33</text>
<text x="90.5" y="48">PA10</text>
<text x="90.5" y="50.5">PA11</text>
<text x="90.5" y="52.9">PA12</text>
<text x="121.7" y="48">PB10</text>
<text x="121.7" y="50.5">PB12</text>
<text x="121.8" y="52.9">PB13</text>
<text x="130.3" y="49.2">25</text>
<text x="130.3" y="51.8">26</text>
<text x="84.5" y="54.2">34</text>
<text x="84.6" y="56.7">37</text>
<text x="84.6" y="59.1">38</text>
<text x="90.5" y="55.5">PA13</text>
<text x="90.5" y="57.9">PA14</text>
<text x="121.7" y="55.5">PB14</text>
<text x="121.8" y="57.9">PB15</text>
<text x="130.3" y="54.2">27</text>
<text x="130.3" y="56.7">28</text>
<text x="85.7" y="64.1">2</text>
<text x="90.5" y="65.4">PC13-ANTI_TAMP</text>
<text x="90.5" y="60.4">PA15</text>
<text x="119.5" y="65.4">BOOT0</text>
<text x="130.3" y="64.1">44</text>
<text x="85.7" y="69">4</text>
<text x="85.8" y="66.6">3</text>
<text x="90.5" y="67.8">PC14-OSC32_IN</text>
<text x="90.5" y="70.3">PC15-OSC32_OUT</text>
<text x="120.9" y="70.3">NRST</text>
<text x="130.3" y="69">7</text>
<text x="85.7" y="74">5</text>
<text x="85.7" y="76.5">6</text>
<text x="90.5" y="75.3">PH0-OSC_IN</text>
<text x="90.5" y="77.7">PH1-OSC_OUT</text>
<text x="119.7" y="77.7">VCAP1</text>
<text x="130.3" y="76.5">22</text>
<text x="4" y="81.3">B</text>
<text x="85.7" y="81.4">9</text>
<text x="90.5" y="82.6">VREF+</text>
<text x="130.3" y="83.9">49</text>
<text x="291.4" y="81.3">B</text>
<text x="84.5" y="88.8">24</text>
<text x="85.9" y="86.3">1</text>
<text x="90.5" y="87.6">VBAT</text>
<text x="122.6" y="87.6">VSS</text>
<text x="124.1" y="85.2">EP</text>
<text x="130.3" y="86.3">23</text>
<text x="130.3" y="88.8">35</text>
<text x="84.6" y="91.3">36</text>
<text x="84.6" y="93.8">48</text>
<text x="90.5" y="90.1">VDD</text>
<text x="90.5" y="92.5">VDD</text>
<text x="90.5" y="95.1">VDD</text>
<text x="120.9" y="95.1">VSSA</text>
<text x="122.6" y="90.1">VSS</text>
<text x="122.6" y="92.5">VSS</text>
<text x="130.3" y="93.8">8</text>
<text x="130.3" y="91.3">47</text>
<text x="52.4" y="117.9">01</text>
<text x="58.1" y="119.2">01</text>
<text x="52.2" y="120.4">02</text>
<text x="52.2" y="125.3">04</text>
<text x="52.3" y="122.9">03</text>
<text x="58.1" y="121.6">02</text>
<text x="58.1" y="124.1">03</text>
<text x="3.9" y="130">C</text>
<text x="58.1" y="126.6">04</text>
<text x="291.4" y="130">C</text>
<text x="3.9" y="178.7">D</text>
<text x="291.4" y="178.7">D</text>
<text x="25.7" y="200.6">1</text>
<text x="74.3" y="200.6">2</text>
<text x="123" y="200.6">3</text>
<text x="171.7" y="200.6">4</text>
<text x="220.4" y="200.6">5</text>
<text x="269.2" y="200.6">6</text>
</g>
<g font-size="2.2" fill="#800000">
<text x="73.4" y="23.3">PA0</text>
<text x="73.4" y="28.3">PA2</text>
<text x="73.5" y="25.8">PA1</text>
<text x="73.4" y="33.2">PA4</text>
<text x="73.4" y="35.7">PA5</text>
<text x="73.5" y="30.7">PA3</text>
<text x="73.4" y="38.1">PA6</text>
<text x="73.4" y="40.6">PA7</text>
<text x="18.8" y="44.3">GND</text>
<text x="73.4" y="43.1">PA8</text>
<text x="73.4" y="45.6">PA9</text>
<text x="72.2" y="48">PA10</text>
<text x="72.3" y="52.9">PA12</text>
<text x="72.4" y="50.5">PA11</text>
<text x="72.2" y="57.9">PA14</text>
<text x="72.4" y="55.5">PA13</text>
<text x="18.8" y="60.9">GND</text>
<text x="72.3" y="60.4">PA15</text>
<text x="18.8" y="83.2">GND</text>
<text x="18.8" y="99.8">GND</text>
<text x="149.4" y="96.2">GND</text>
<text x="136.2" y="104">GND</text>
<text x="40.4" y="115.1">3.3V</text>
<text x="34.8" y="124.1">SWCLK</text>
<text x="35.4" y="121.6">SWDIO</text>
<text x="40.3" y="135.2">GND</text>
<text x="35.9" y="139.7">SWDIO</text>
<text x="52.4" y="139.7">PA13</text>
<text x="35.3" y="144.6">SWCLK</text>
<text x="52.4" y="144.6">PA14</text>
</g>
<g font-size="2.2" fill="#000080">
<text x="88.7" y="19.5">U?</text>
<text x="38.4" y="40.9">C</text>
<text x="38.4" y="47.8">4.3pF</text>
<text x="50.9" y="52.7">32.768kHz</text>
<text x="50.9" y="50.2">X2</text>
<text x="38.4" y="57.4">C</text>
<text x="38.4" y="64.4">4.3pF</text>
<text x="38.4" y="79.8">C</text>
<text x="154" y="83.3">C</text>
<text x="38.4" y="86.7">12pF</text>
<text x="50.9" y="90">X1</text>
<text x="154" y="85.8">2.2uF</text>
<text x="50.9" y="92.4">25MHz</text>
<text x="38.4" y="96.3">C</text>
<text x="88.7" y="98.7">STM32F411CEU6</text>
<text x="38.2" y="103.4">12pF</text>
<text x="56.4" y="115.4">J?</text>
<text x="56.4" y="130.3">Header 4 pin</text>
</g>
<text font-size="1.1" x="83.3" y="77.3">PIU?06</text>
</svg>
